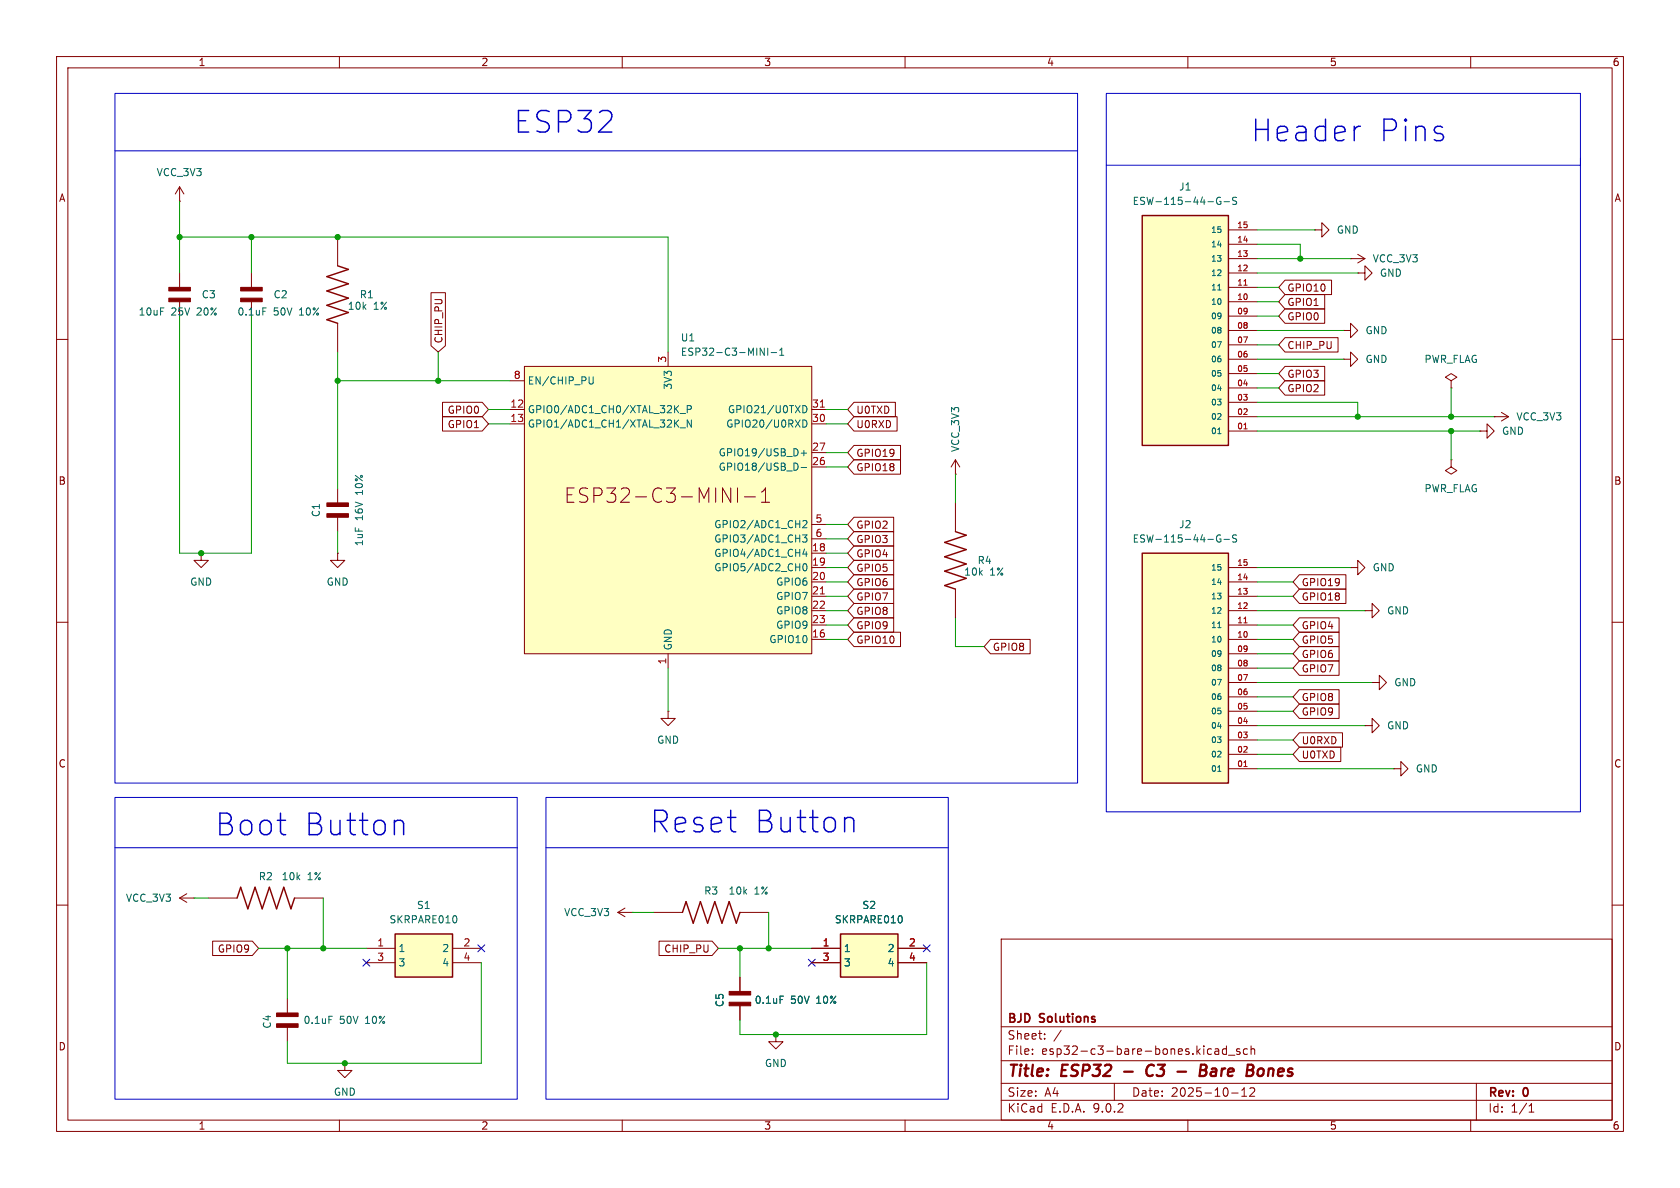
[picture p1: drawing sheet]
<svg xmlns="http://www.w3.org/2000/svg" width="297mm" height="210mm" viewBox="0 0 297 210" stroke-linecap="round" stroke-linejoin="round" font-family="sans-serif">
<g fill="none" stroke="#840000" stroke-width=".18">
<path d="M10 10h277v190h-277zM12 12h273v186h-273zM60 10v2M110 10v2M160 10v2M210 10v2M260 10v2M59.7 41.9v5.1M59.7 57.2v5M10 60h2M256.5 67.3l1.1-.6-1.1-.7-1 .7 1 .6v1.3M256.5 68.6h.1"/>
<path d="M285 60h2M168.9 88.9v5.1M10 110h2M168.9 104.1v5.1M285 110h2M246.4 135.9h1.2v-1.3l1.3 1.3-1.3 1.3v-1.3M246.4 135.9h.1M31.7 158.8l1.3 .7M31.7 158.8h2.6M33 158l-1.3 .8M34.3 158.8h.1M36.8 158.8h5.1"/>
<path d="M52.1 158.8h5M10 160h2M177 166h108v32h-108zM285 160h2M60 198v2M61 188v1.2h1.2l-1.2 1.3-1.3-1.3h1.3M61 188h.1M110 198v2M160 198v2M177 194.5h108M177 191.5h108M177 187.5h108"/>
<path d="M177 181.5h108M182.5 186.3v.1M182.5 185.5v.1M184.7 183.6v.1M184.7 182.8v.1M187.6 182.1l-1.3 2M197 191.5v3M210 198v2M214.8 185.5h.6l.1 .9M215.5 185.8h-.5a.29 .29 0 0 0-.3 .3 .29 .29 0 0 0 .3 .3l.5-.1M216.8 185.5l-.4-.1-.3 .3v.4l.1 .2h.6M216.8 184.9v1.5"/>
<path d="M217.2 186.5h1.1M217.7 193.2h1.2M219.2 185.5l-.4-.1-.2 .2 .1 .2 .5 .2v.3h-.6M219.5 193.8h.9M219.5 192.7l.5-.4v1.5M220.5 185.5l-.4-.1-.3 .3v.4l.2 .2h.5M221 192.4l.5-.1 .2 .1 .1 .3-.9 1.1h.9M221.2 185.5l.2-.1 .3 .1 .1 .9M221.2 184.9v1.5M260 198v2M261 191.5v6.5M270.3 196.6h.9"/>
<path d="M270.3 195.5l.4-.4v1.5"/>
</g>
<path d="M198.7 189.4h1.6M203.6 188.2a1.13 1.13 0 0 0-.9 .7 1.13 1.13 0 0 0 .2 1.2l.3 .1 .5-.1M208.2 189.4h1.5M212.2 189.2h.7M212.3 188.2h.7a.49 .49 0 0 1 .3 .5 .49 .49 0 0 1-.4 .5l.2 .1a.58 .58 0 0 1-.3 .9h-.7zM214.8 188.9l-.6 .1M214.8 189.4h-.5a.4 .4 0 0 0-.3 .4 .4 .4 0 0 0 .3 .4h.4M222.6 189a.5 .5 0 0 1 .8 .3l-.1 .5a.6 .6 0 0 1-.8 .3" fill="none" stroke="#840000" stroke-width=".4"/>
<path d="M59.7 47l1.9 .6-3.8 1.3 3.8 1.3-3.8 1.2 3.8 1.3-3.8 1.3 3.8 1.2-3.8 1.3 1.9 .7M168.9 94l1.9 .6-3.8 1.3 3.8 1.3-3.8 1.2 3.8 1.3-3.8 1.3 3.8 1.2-3.8 1.3 1.9 .6M41.9 158.8l.6-2 1.3 3.9 1.3-3.9 1.3 3.9 1.2-3.9 1.3 3.9 1.3-3.9 1.2 3.9 .7-1.9" fill="none" stroke="#840000" stroke-width=".25"/>
<path d="M69.8 165.1h10.2v7.6h-10.2z" fill="#ffffc2"/>
<path d="M69.8 165.1h10.2v7.6h-10.2z" fill="none" stroke="#840000" stroke-width=".25"/>
<path d="M50.8 176.5v2.6M64.8 167.6h5M64.8 170.2h5M80 167.6h5.1M80 170.2h5.1M130.8 172.7v2.6M130.8 177.8v2.5M50.8 181.6v2.6" fill="none" stroke="#840000" stroke-width=".18"/>
<path d="M58.1 179.6h.7M80.7 162.1v.8M137.9 176.1h.6" fill="none" stroke="#006464" stroke-width=".18"/>
<g fill="#840000" stroke="#840000" stroke-width=".18">
<path d="M48.9 181h3.8v.6h-3.8z"/>
<path d="M48.9 179.1h3.8v.6h-3.8z"/>
<path d="M128.9 177.2h3.8v.6h-3.8z"/>
<path d="M128.9 175.3h3.8v.6h-3.8z"/>
</g>
<path d="M148.6 165.1h10.1v7.6h-10.1z" fill="#ffffc2"/>
<path d="M120.6 161.3l.7-1.9 1.3 3.8 1.2-3.8 1.3 3.8 1.3-3.8 1.2 3.8 1.3-3.8 1.3 3.8 .6-1.9M148.6 165.1h10.1v7.6h-10.1z" fill="none" stroke="#840000" stroke-width=".25"/>
<g fill="none" stroke="#840000" stroke-width=".18">
<path d="M237.5 58.4h1.3v-1.2l1.2 1.2-1.2 1.3v-1.3M237.5 58.4h.1M238.8 45.7h.1M238.8 45.7h2.5M240 48.3h1.3v-1.3l1.3 1.3-1.3 1.2v-1.2M240 48.3h.1M240 45l1.3 .7M241.3 45.7l-1.3 .8M237.5 63.5h1.3v-1.3l1.2 1.3-1.2 1.3v-1.3M237.5 63.5h.1M168.9 83.8h.1M168.9 81.3l-.8 1.3"/>
<path d="M168.9 81.3l.8 1.3M168.9 81.3v2.5M256.5 81.3v1.3l1.1 .6-1.1 .6-1-.6 1-.6M256.5 81.3h.1M109.2 161.3h2.6M109.2 161.3l1.3 .8M110.5 160.5l-1.3 .8M111.8 161.3h.1M115.6 161.3h5M130.8 161.3h5.1M143.5 167.6h5.1M143.5 170.2h5.1"/>
<path d="M158.7 167.6h5.1M158.7 170.2h5.1M137.2 182.9v1.3h1.2l-1.2 1.2-1.3-1.2h1.3M137.2 182.9h.1"/>
</g>
<path d="M159.4 162.1v.8" fill="none" stroke="#006464" stroke-width=".18"/>
<path d="M201.9 38.1h15.3v40.6h-15.3z" fill="#ffffc2"/>
<path d="M201.9 38.1h15.3v40.6h-15.3z" fill="none" stroke="#840000" stroke-width=".25"/>
<g fill="none" stroke="#840000" stroke-width=".18">
<path d="M217.2 58.4h5M217.2 55.9h5M217.2 53.3h5M217.2 50.8h5M217.2 48.3h5M217.2 45.7h5M217.2 43.2h5M217.2 40.6h5M232.4 40.6h1.3v-1.2l1.2 1.2-1.2 1.3v-1.3M232.4 40.6h.1M217.2 76.2h5M217.2 73.7h5"/>
<path d="M217.2 71.1h5M217.2 68.6h5M217.2 66h5M217.2 63.5h5M217.2 61h5M238.8 100.3h1.2v-1.2l1.3 1.2-1.3 1.3v-1.3M238.8 100.3h.1"/>
</g>
<path d="M215.8 34.9a.59 .59 0 0 0-.8 .6 .59 .59 0 0 0 .8 .6v-.5h-.2M216.4 35.7h1M218.6 34.9h-.5l-.1 .1v.4l.5 .2 .1 .3-.2 .2h-.5M215.3 51.3h.6M215.3 76.7h.6" fill="none" stroke="#006464" stroke-width=".18"/>
<path d="M219.9 50.4h.6M219.9 75.8h.6" fill="none" stroke="#a90000" stroke-width=".18"/>
<path d="M201.9 97.8h15.3v40.6h-15.3z" fill="#ffffc2"/>
<path d="M201.9 97.8h15.3v40.6h-15.3z" fill="none" stroke="#840000" stroke-width=".25"/>
<g fill="none" stroke="#840000" stroke-width=".18">
<path d="M31.7 35.6h.1M31.7 33l-.7 1.3M31.7 33l.8 1.3M31.7 33v2.6M31.7 48.3v2.5M31.7 53.3v2.6M44.4 48.3v2.5M44.4 53.3v2.6M264.2 73.7h.1M264.2 73.7h2.5M265.4 72.9l1.3 .8M266.7 73.7l-1.3 .7"/>
<path d="M217.2 118.1h5M217.2 115.6h5M217.2 113h5M217.2 110.5h5M217.2 108h5M217.2 105.4h5M217.2 102.9h5M217.2 100.3h5M241.3 108h1.3v-1.3l1.2 1.3-1.2 1.2v-1.2M241.3 108h.1M217.2 135.9h5M217.2 133.4h5"/>
<path d="M217.2 130.8h5M217.2 128.3h5M217.2 125.7h5M217.2 123.2h5M217.2 120.7h5M241.3 128.3h1.3v-1.3l1.2 1.3-1.2 1.2v-1.2M241.3 128.3h.1M242.6 120.7h1.2v-1.3l1.3 1.3-1.3 1.2v-1.2M242.6 120.7h.1"/>
</g>
<path d="M46.5 54.4h.6M215.8 94.6a.59 .59 0 0 0-.8 .6 .59 .59 0 0 0 .8 .6v-.5h-.2M216.4 95.3h1M218.6 94.6h-.5l-.1 .1v.3l.5 .3 .1 .3-.2 .2h-.5M215.3 111h.6M215.3 136.4h.6" fill="none" stroke="#006464" stroke-width=".18"/>
<path d="M219.9 110.1h.6M219.9 135.5h.6" fill="none" stroke="#a90000" stroke-width=".18"/>
<g fill="#840000" stroke="#840000" stroke-width=".18">
<path d="M29.8 52.7h3.9v.6h-3.9z"/>
<path d="M29.8 50.8h3.9v.6h-3.9z"/>
<path d="M42.5 52.7h3.9v.6h-3.9z"/>
<path d="M42.5 50.8h3.9v.6h-3.9z"/>
</g>
<path d="M92.7 64.8h50.8v50.8h-50.8z" fill="#ffffc2"/>
<g fill="none" stroke="#840000" stroke-width=".18">
<path d="M76.2 51.7h2.5v9.4l-1.2 1.1-1.3-1.1zM227.2 54.6h7v2.6h-7l-1.1-1.3zM227.2 59.7h9.3v2.5h-9.3l-1.1-1.2zM227.2 49.5h8.2v2.6h-8.2l-1.1-1.3zM227.2 52.1h7v2.5h-7l-1.1-1.3zM78.2 71.1h7l1.2 1.3-1.2 1.3h-7zM78.2 73.7h7l1.2 1.2-1.2 1.3h-7zM90.2 67.3h2.5M90.2 72.4h2.5M90.2 74.9h2.5M92.7 64.8h50.8v50.8h-50.8zM118.1 62.2v2.6"/>
<path d="M143.5 72.4h2.5M143.5 74.9h2.5M151 78.7h8.2v2.6h-8.2l-1.1-1.3zM151 73.7h7.6v2.5h-7.6l-1.1-1.3zM151 71.1h7.3v2.6h-7.3l-1.1-1.3zM227.2 64.8h7v2.5h-7l-1.1-1.3zM227.2 67.3h7v2.6h-7l-1.1-1.3zM261.6 76.2h1.3v-1.3l1.3 1.3-1.3 1.3v-1.3M261.6 76.2h.1M35.6 97.8v1.3h1.2l-1.2 1.2-1.3-1.2h1.3M35.6 97.8h.1M59.7 97.8v1.3h1.3l-1.3 1.2-1.3-1.2h1.3"/>
<path d="M59.7 97.8h.1M59.7 86.4v2.5M59.7 91.4v2.6M127.7 86.3l1.5 2.5v-2.5M130.4 86.3v2.5M131.6 87.8h1.9M134.6 88.8h1.5M134.6 87l.7-.7v2.5M143.5 80h2.5M143.5 82.6h2.5M143.5 92.7h2.5M143.5 95.3h2.5"/>
<path d="M143.5 97.8h2.5M151 81.3h8.2v2.5h-8.2l-1.1-1.2zM151 91.4h7v2.6h-7l-1.1-1.3zM151 94h7v2.5h-7l-1.1-1.2zM151 96.5h7v2.6h-7l-1.1-1.3zM151 99.1h7v2.5h-7l-1.1-1.3zM118.1 115.6v2.5M143.5 100.3h2.5M143.5 102.9h2.5M143.5 105.4h2.5M143.5 108h2.5M143.5 110.5h2.5"/>
<path d="M143.5 113h2.5M151 101.6h7v2.5h-7l-1.1-1.2zM151 106.7h7v2.5h-7l-1.1-1.2zM151 111.8h8.2v2.5h-8.2l-1.1-1.3zM151 104.1h7v2.6h-7l-1.1-1.3zM151 109.2h7v2.6h-7l-1.1-1.3zM175.1 113h7v2.6h-7l-1.1-1.3zM229.7 116.8h7v2.6h-7l-1.1-1.3zM229.7 104.1h8.2v2.6h-8.2l-1.1-1.3zM229.7 109.2h7v2.6h-7l-1.1-1.3zM229.7 114.3h7v2.5h-7l-1.1-1.2zM229.7 101.6h8.2v2.5h-8.2l-1.1-1.2z"/>
<path d="M229.7 111.8h7v2.5h-7l-1.1-1.3zM118.1 125.7v1.3h1.3l-1.3 1.3-1.3-1.3h1.3M118.1 125.7h.1M229.7 129.5h7.6v2.6h-7.6l-1.1-1.3zM229.7 132.1h7.3v2.5h-7.3l-1.1-1.2zM229.7 124.5h7v2.5h-7l-1.1-1.3zM229.7 121.9h7v2.6h-7l-1.1-1.3zM37.6 166.4h7l1.1 1.2-1.1 1.3h-7zM116.5 166.4h9.4l1.1 1.2-1.1 1.3h-9.4zM130.8 172.7v2.6M130.8 177.8v2.5M143.5 167.6h5.1"/>
<path d="M143.5 170.2h5.1M158.7 167.6h5.1M158.7 170.2h5.1"/>
</g>
<g fill="none" stroke="#006464" stroke-width=".18">
<path d="M104.9 66.6l-.1 1.2-.2 .1-.3-.1M120.2 73.1h1M120.2 75.6h1M121.5 72.4l.6-.1 .1-.2v-.3l-.7-.1v1.3M122.2 74.2v1.3l-.7-1.3v1.3M134.4 61.5l.7 1.3v-1.3M135.7 61.5v1.3M136.3 62.3h1M137.8 62.8h.8M137.8 61.9l.4-.4v1.3M141.9 71.7a.64 .64 0 0 1 .8 .6 .64 .64 0 0 1-.8 .7zM141.9 74.2a.64 .64 0 0 1 .8 .7 .64 .64 0 0 1-.8 .6z"/>
<path d="M142.1 79.6v1M140.8 81.9l.3 .5-.3 .7M141.6 80.1h1M141.6 82.6h1M141.9 94.6h.8l-.5 .4 .4 .2v.5l-.2 .1-.5-.1M141.9 92.1l.5-.1 .3 .4-.8 .9h.8M142.1 99.8l.1-.2a.68 .68 0 0 1 .5 .7 .68 .68 0 0 1-.5 .6l-.1-.1-.2-.4zM142.2 97l-.3 .9h.8M142.5 97.5v.9M137.9 176.1h.6M159.4 162.1v.8"/>
</g>
<path d="M145 72h.7M145 105h.7" fill="none" stroke="#a90000" stroke-width=".18"/>
<g fill="#840000" stroke="#840000" stroke-width=".18">
<path d="M57.8 90.8h3.8v.6h-3.8z"/>
<path d="M57.8 88.9h3.8v.6h-3.8z"/>
</g>
<path d="M20.3 16.5h170.2v121.9h-170.2zM195.6 16.5h83.8v127h-83.8zM20.3 26.7h170.2M279.4 27.9v1.3h-83.8M20.3 141h71.1v53.3h-71.1zM20.3 149.9h71.1M96.5 141h71.1v53.3h-71.1zM96.5 149.9h71.1" fill="none" stroke="#0000c2" stroke-width=".18"/>
<g fill="none" stroke="#009600" stroke-width=".18">
<path d="M31.7 35.6v12.7M31.7 55.9v41.9h12.7v-41.9M31.7 41.9h86.4v20.3M44.4 41.9v6.4M222.2 45.7h16.6M222.2 43.2h7.7v2.5M222.2 50.8h3.9M222.2 53.3h3.9M222.2 55.9h3.9M222.2 48.3h17.8M222.2 58.4h15.3M222.2 40.6h10.2"/>
<path d="M59.7 62.2v24.2M59.7 67.3h30.5M77.5 62.2v5.1M86.4 74.9h3.8M86.4 72.4h3.8M146 74.9h3.9M146 72.4h3.9M222.2 76.2h39.4M222.2 71.1h17.8v2.6M222.2 73.7h42M222.2 63.5h15.3M222.2 66h3.9"/>
<path d="M222.2 68.6h3.9M222.2 61h3.9M256.5 68.6v5.1M256.5 76.2v5.1M59.7 94v3.8M146 97.8h3.9M146 80h3.9M146 82.6h3.9M146 92.7h3.9M146 95.3h3.9M168.9 83.8v5.1M118.1 118.1v7.6"/>
<path d="M146 105.4h3.9M146 108h3.9M146 113h3.9M146 110.5h3.9M146 100.3h3.9M146 102.9h3.9M168.9 109.2v5.1h5.1M222.2 105.4h6.4M222.2 108h19.1M222.2 115.6h6.4M222.2 118.1h6.4M222.2 113h6.4"/>
<path d="M222.2 110.5h6.4M222.2 100.3h16.6M222.2 102.9h6.4M222.2 125.7h6.4M222.2 123.2h6.4M222.2 120.7h20.4M222.2 128.3h19.1M222.2 135.9h24.2M222.2 130.8h6.4M222.2 133.4h6.4M34.3 158.8h2.5M57.1 158.8v8.8"/>
<path d="M45.7 167.6h19.1M50.8 167.6v8.9M85.1 170.2v17.8h-34.3v-3.8M111.8 161.3h3.8M127 167.6h16.5M130.8 167.6v5.1M135.9 161.3v6.3M163.8 170.2v12.7h-33v-2.6"/>
</g>
<path d="M64.2 169.6l1.2 1.2M65.4 169.6l-1.2 1.2M84.5 167l1.2 1.2M85.7 167l-1.2 1.2M142.9 169.6l1.2 1.2M144.1 169.6l-1.2 1.2M163.2 167l1.2 1.2M164.4 167l-1.2 1.2" fill="none" stroke="#000084" stroke-width=".18"/>
<g fill="#009600" stroke="#009600" stroke-width=".18">
<circle cx="44.4" cy="41.9" r=".46"/>
<circle cx="59.7" cy="41.9" r=".46"/>
<circle cx="59.7" cy="67.3" r=".46"/>
<circle cx="77.5" cy="67.3" r=".46"/>
<circle cx="31.7" cy="41.9" r=".46"/>
<circle cx="35.6" cy="97.8" r=".46"/>
<circle cx="61" cy="188" r=".46"/>
<circle cx="50.8" cy="167.6" r=".46"/>
<circle cx="57.1" cy="167.6" r=".46"/>
<circle cx="135.9" cy="167.6" r=".46"/>
<circle cx="130.8" cy="167.6" r=".46"/>
<circle cx="137.2" cy="182.9" r=".46"/>
<circle cx="229.9" cy="45.7" r=".46"/>
<circle cx="256.5" cy="73.7" r=".46"/>
<circle cx="240" cy="73.7" r=".46"/>
<circle cx="256.5" cy="76.2" r=".46"/>
</g>
<g font-size="5.3" fill="#0000c2">
<text x="90.8" y="23.9">ESP32</text>
<text x="221.1" y="25.4">Header</text>
<text x="243.8" y="25.4">Pins</text>
<text x="38" y="148.1">Boot Button</text>
<text x="114.8" y="147.6">Reset</text>
<text x="133.4" y="147.6">Button</text>
</g>
<text font-size="3.5" fill="#840000" x="99.7" y="89.1">ESP32-C3-MINI-1</text>
<g font-size="2.8" fill="#840000">
<text x="178" y="190.9">Title:</text>
<text x="187.7" y="190.9">ESP32</text>
<text x="204.3" y="190.9">C3</text>
<text x="215.3" y="190.9">Bare</text>
<text x="224.4" y="190.9">Bones</text>
</g>
<g font-size="2.1" fill="#840000">
<text x="178" y="184">Sheet:</text>
<text x="178" y="181.2">BJD</text>
<text x="183.9" y="181.2">Solutions</text>
<text x="178" y="186.7">File:</text>
<text x="184.1" y="186.7">esp32-c3-bare-bones.kicad_sch</text>
<text x="178" y="196.9">KiCad</text>
<text x="178" y="194.1">Size:</text>
<text x="184.7" y="194.1">A4</text>
<text x="185.7" y="196.9">E.D.A.</text>
<text x="193.3" y="196.9">9.0.2</text>
<text x="200" y="194.1">Date:</text>
<text x="207" y="194.1">2025-10-12</text>
<text x="263" y="194.3">Rev:</text>
<text x="263" y="196.9">Id:</text>
<text x="267.1" y="196.9">1/1</text>
<text x="269.4" y="194.3">0</text>
</g>
<g font-size="1.8" fill="#840000">
<text x="35" y="11.9">1</text>
<text x="85" y="11.9">2</text>
<text x="135" y="11.9">3</text>
<text x="185" y="11.9">4</text>
<text x="235" y="11.9">5</text>
<text x="285" y="11.9">6</text>
<text x="10.3" y="35.9">A</text>
<text x="285.3" y="35.9">A</text>
<text x="227.5" y="51.8">GPIO10</text>
<text x="227.5" y="56.8">GPIO0</text>
<text x="227.5" y="54.3">GPIO1</text>
<text x="78.4" y="60.8" transform="rotate(-90 78.4 60.8)">CHIP_PU</text>
<text x="227.5" y="61.9">CHIP_PU</text>
<text x="227.5" y="67">GPIO3</text>
<text x="227.5" y="69.5">GPIO2</text>
<text x="79" y="73.3">GPIO0</text>
<text x="79" y="75.9">GPIO1</text>
<text x="151.3" y="75.9">U0RXD</text>
<text x="151.3" y="73.3">U0TXD</text>
<text x="151.3" y="81">GPIO19</text>
<text x="151.3" y="83.5">GPIO18</text>
<text x="10.3" y="85.9">B</text>
<text x="285.3" y="85.9">B</text>
<text x="151.3" y="93.7">GPIO2</text>
<text x="151.3" y="96.2">GPIO3</text>
<text x="151.3" y="98.7">GPIO4</text>
<text x="151.3" y="101.3">GPIO5</text>
<text x="151.3" y="103.8">GPIO6</text>
<text x="151.3" y="106.4">GPIO7</text>
<text x="230" y="106.4">GPIO18</text>
<text x="230" y="103.8">GPIO19</text>
<text x="151.3" y="108.9">GPIO8</text>
<text x="151.3" y="114">GPIO10</text>
<text x="151.3" y="111.4">GPIO9</text>
<text x="230" y="111.4">GPIO4</text>
<text x="230" y="114">GPIO5</text>
<text x="175.4" y="115.3">GPIO8</text>
<text x="230" y="119.1">GPIO7</text>
<text x="230" y="116.5">GPIO6</text>
<text x="230" y="124.1">GPIO8</text>
<text x="230" y="131.8">U0RXD</text>
<text x="230" y="126.7">GPIO9</text>
<text x="10.3" y="135.9">C</text>
<text x="230" y="134.3">U0TXD</text>
<text x="285.3" y="135.9">C</text>
<text x="38.4" y="168.6">GPIO9</text>
<text x="117.3" y="168.6">CHIP_PU</text>
<text x="10.3" y="185.9">D</text>
<text x="285.3" y="185.9">D</text>
<text x="35" y="199.9">1</text>
<text x="85" y="199.9">2</text>
<text x="135" y="199.9">3</text>
<text x="185" y="199.9">4</text>
<text x="235" y="199.9">5</text>
<text x="285" y="199.9">6</text>
</g>
<g font-size="1.8" fill="#006464">
<text x="27.6" y="31.3">VCC_3V3</text>
<text x="208.4" y="33.9">J1</text>
<text x="200.1" y="36.4">ESW-115-44-G-S</text>
<text x="236.2" y="41.5">GND</text>
<text x="242.6" y="46.6">VCC_3V3</text>
<text x="35.6" y="52.9">C3</text>
<text x="48.3" y="52.9">C2</text>
<text x="63.5" y="52.9">R1</text>
<text x="243.8" y="49.1">GND</text>
<text x="24.4" y="56">10uF</text>
<text x="30.2" y="56">25V</text>
<text x="34.9" y="56">20%</text>
<text x="41.9" y="56">0.1uF</text>
<text x="48.3" y="56">50V</text>
<text x="53" y="56">10%</text>
<text x="61.4" y="55">10k</text>
<text x="66" y="55">1%</text>
<text x="241.3" y="59.3">GND</text>
<text x="120.3" y="60.6">U1</text>
<text x="120.3" y="63.1">ESP32-C3-MINI-1</text>
<text x="241.3" y="64.4">GND</text>
<text x="251.7" y="64.4">PWR_FLAG</text>
<text x="93.2" y="68.2">EN/CHIP_PU</text>
<text x="119" y="69" transform="rotate(-90 119 69)">3V3</text>
<text x="93.2" y="73.3">GPIO0/ADC1_CH0/XTAL_32K_P</text>
<text x="93.2" y="75.8">GPIO1/ADC1_CH1/XTAL_32K_N</text>
<text x="128.3" y="75.8">GPIO20/U0RXD</text>
<text x="128.6" y="73.3">GPIO21/U0TXD</text>
<text x="265.4" y="77.1">GND</text>
<text x="268" y="74.5">VCC_3V3</text>
<text x="127" y="80.9">GPIO19/USB_D+</text>
<text x="127" y="83.4">GPIO18/USB_D-</text>
<text x="169.8" y="80" transform="rotate(-90 169.8 80)">VCC_3V3</text>
<text x="64.4" y="87.4" transform="rotate(-90 64.4 87.4)">10%</text>
<text x="251.7" y="87.2">PWR_FLAG</text>
<text x="56.7" y="91.5" transform="rotate(-90 56.7 91.5)">C1</text>
<text x="64.4" y="92" transform="rotate(-90 64.4 92)">16V</text>
<text x="126.2" y="93.6">GPIO2/ADC1_CH2</text>
<text x="208.4" y="93.6">J2</text>
<text x="64.4" y="96.7" transform="rotate(-90 64.4 96.7)">1uF</text>
<text x="126.2" y="96.1">GPIO3/ADC1_CH3</text>
<text x="126.2" y="98.7">GPIO4/ADC1_CH4</text>
<text x="126.2" y="101.2">GPIO5/ADC2_CH0</text>
<text x="170.4" y="102">10k</text>
<text x="172.7" y="99.9">R4</text>
<text x="175" y="102">1%</text>
<text x="200.1" y="96.1">ESW-115-44-G-S</text>
<text x="242.6" y="101.2">GND</text>
<text x="33.5" y="103.7">GND</text>
<text x="57.7" y="103.7">GND</text>
<text x="137.1" y="103.7">GPIO6</text>
<text x="137.1" y="106.3">GPIO7</text>
<text x="135.9" y="113.9">GPIO10</text>
<text x="137.1" y="108.8">GPIO8</text>
<text x="137.1" y="111.4">GPIO9</text>
<text x="245.1" y="108.8">GND</text>
<text x="119" y="115.1" transform="rotate(-90 119 115.1)">GND</text>
<text x="246.4" y="121.5">GND</text>
<text x="116.1" y="131.7">GND</text>
<text x="245.1" y="129.1">GND</text>
<text x="250.2" y="136.8">GND</text>
<text x="45.6" y="155.8">R2</text>
<text x="49.7" y="155.8">10k</text>
<text x="54.3" y="155.8">1%</text>
<text x="22.2" y="159.6">VCC_3V3</text>
<text x="73.6" y="160.9">S1</text>
<text x="124.4" y="158.3">R3</text>
<text x="128.7" y="158.3">10k</text>
<text x="133.3" y="158.3">1%</text>
<text x="152.4" y="160.9">S2</text>
<text x="68.8" y="163.4">SKRPARE010</text>
<text x="99.6" y="162.2">VCC_3V3</text>
<text x="147.5" y="163.4">SKRPARE010</text>
<text x="70.4" y="168.5">1</text>
<text x="70.4" y="171">3</text>
<text x="78.1" y="168.5">2</text>
<text x="78.1" y="171">4</text>
<text x="149.1" y="168.5">1</text>
<text x="149.1" y="171">3</text>
<text x="156.8" y="168.5">2</text>
<text x="156.8" y="171">4</text>
<text x="128.1" y="178.1" transform="rotate(-90 128.1 178.1)">C5</text>
<text x="133.3" y="177.6">0.1uF</text>
<text x="139.8" y="177.6">50V</text>
<text x="144.4" y="177.6">10%</text>
<text x="48.1" y="181.9" transform="rotate(-90 48.1 181.9)">C4</text>
<text x="53.6" y="181.2">0.1uF</text>
<text x="60" y="181.2">50V</text>
<text x="64.7" y="181.2">10%</text>
<text x="135.1" y="188.8">GND</text>
<text x="58.9" y="193.9">GND</text>
</g>
<g font-size="1.8" fill="#a90000">
<text x="117.9" y="64.2" transform="rotate(-90 117.9 64.2)">3</text>
<text x="90.7" y="67.1">8</text>
<text x="90.1" y="72.1">12</text>
<text x="90.1" y="74.7">13</text>
<text x="143.5" y="72.1">31</text>
<text x="143.5" y="74.7">30</text>
<text x="143.5" y="79.8">27</text>
<text x="143.5" y="82.3">26</text>
<text x="144.1" y="92.5">5</text>
<text x="144.1" y="95">6</text>
<text x="143.5" y="97.5">18</text>
<text x="143.5" y="100.1">19</text>
<text x="143.5" y="102.6">20</text>
<text x="143.5" y="105.2">21</text>
<text x="143.5" y="107.7">22</text>
<text x="143.5" y="110.2">23</text>
<text x="143.5" y="112.8">16</text>
<text x="117.9" y="117.5" transform="rotate(-90 117.9 117.5)">1</text>
<text x="66.6" y="167.4">1</text>
<text x="81.8" y="167.4">2</text>
<text x="145.3" y="167.4">1</text>
<text x="160.6" y="167.4">2</text>
<text x="66.6" y="169.9">3</text>
<text x="81.8" y="169.9">4</text>
<text x="145.3" y="169.9">3</text>
<text x="160.6" y="169.9">4</text>
</g>
<g font-size="1.4" fill="#006464">
<text x="214" y="41.4">15</text>
<text x="214" y="46.5">13</text>
<text x="214" y="43.9">14</text>
<text x="214" y="51.5">11</text>
<text x="214" y="49">12</text>
<text x="214" y="59.2">08</text>
<text x="214" y="56.6">09</text>
<text x="214" y="54.1">10</text>
<text x="214" y="64.2">06</text>
<text x="214" y="61.7">07</text>
<text x="214" y="71.9">03</text>
<text x="214" y="69.3">04</text>
<text x="214" y="66.8">05</text>
<text x="214" y="76.9">01</text>
<text x="214" y="74.4">02</text>
<text x="214" y="101.1">15</text>
<text x="214" y="106.1">13</text>
<text x="214" y="103.6">14</text>
<text x="214" y="113.8">10</text>
<text x="214" y="111.2">11</text>
<text x="214" y="108.7">12</text>
<text x="214" y="118.8">08</text>
<text x="214" y="116.3">09</text>
<text x="214" y="123.9">06</text>
<text x="214" y="121.4">07</text>
<text x="214" y="131.5">03</text>
<text x="214" y="129">04</text>
<text x="214" y="126.5">05</text>
<text x="214" y="136.6">01</text>
<text x="214" y="134.1">02</text>
</g>
<g font-size="1.4" fill="#a90000">
<text x="218.6" y="40.4">15</text>
<text x="218.6" y="45.5">13</text>
<text x="218.6" y="42.9">14</text>
<text x="218.6" y="53.1">10</text>
<text x="218.6" y="50.5">11</text>
<text x="218.6" y="48">12</text>
<text x="218.6" y="58.2">08</text>
<text x="218.6" y="55.6">09</text>
<text x="218.6" y="65.8">05</text>
<text x="218.6" y="63.2">06</text>
<text x="218.6" y="60.7">07</text>
<text x="218.6" y="70.9">03</text>
<text x="218.6" y="68.3">04</text>
<text x="218.6" y="75.9">01</text>
<text x="218.6" y="73.4">02</text>
<text x="218.6" y="100.1">15</text>
<text x="218.6" y="107.7">12</text>
<text x="218.6" y="105.2">13</text>
<text x="218.6" y="102.6">14</text>
<text x="218.6" y="112.8">10</text>
<text x="218.6" y="110.2">11</text>
<text x="218.6" y="117.9">08</text>
<text x="218.6" y="115.3">09</text>
<text x="218.6" y="125.5">05</text>
<text x="218.6" y="122.9">06</text>
<text x="218.6" y="120.4">07</text>
<text x="218.6" y="130.6">03</text>
<text x="218.6" y="128">04</text>
<text x="218.6" y="135.6">01</text>
<text x="218.6" y="133.1">02</text>
</g>
</svg>
